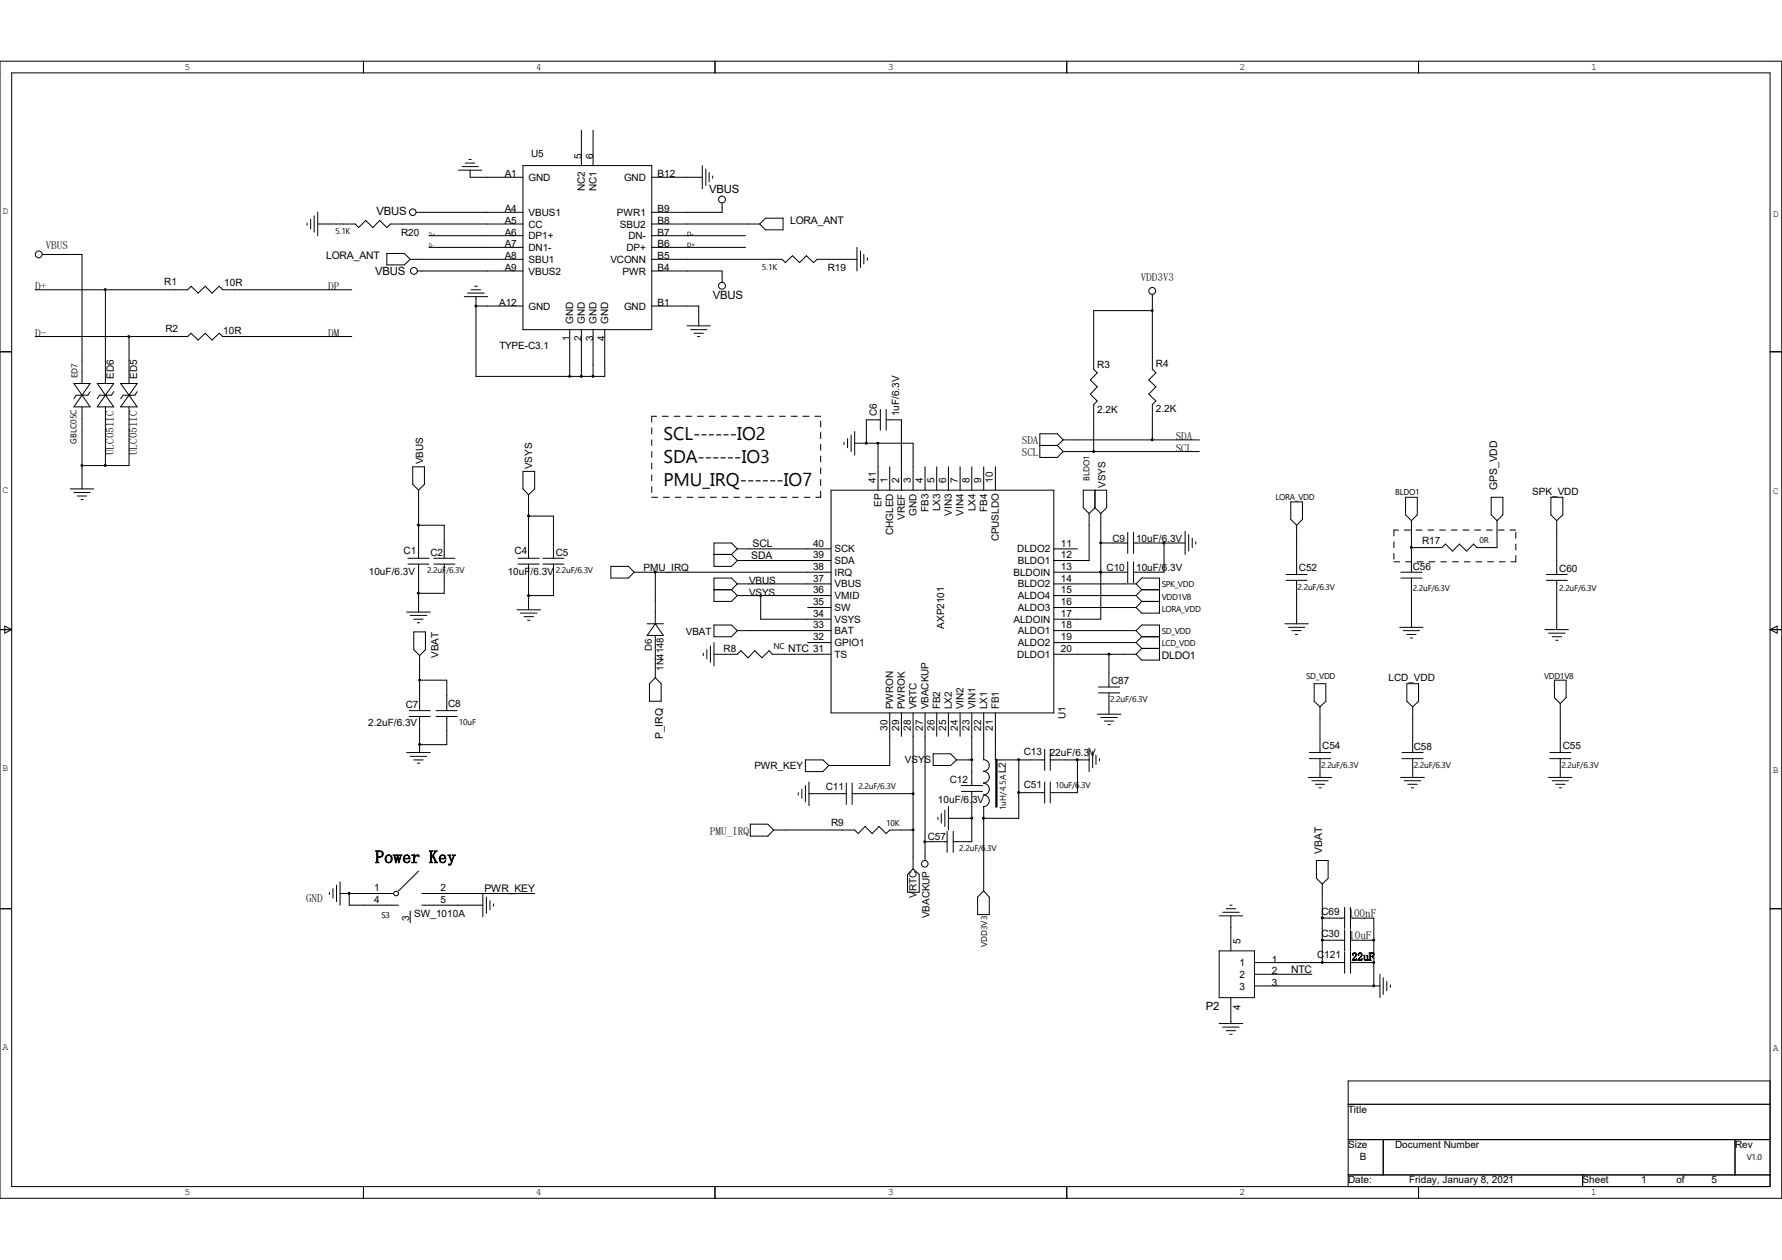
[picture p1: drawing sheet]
<svg xmlns="http://www.w3.org/2000/svg" width="297mm" height="210mm" viewBox="0 0 297 210" stroke-linecap="round" stroke-linejoin="round" font-family="sans-serif">
<g fill="none" stroke="#000" stroke-width=".17">
<path d="M0 10.2h297v189.5h-297zM1.9 12.1h293.1v185.7h-293.1zM60.6 10.2v1.9M119.2 10.2v1.9M177.8 10.2v1.9M236.4 10.2v1.9M51.2 37.2v.3M51.8 36.5v1.6M52.4 36v2.7M53 37.3h6.2l.6 .6 1.2-1.2 1.1 1.2 1.2-1.2 1.2 1.2 .6-.6h22.1M53 35.4v3.9M69.4 35.4h17.8"/>
<path d="M71.5 39.3h15.7M76.4 28.4h3.9M77 27.8h2.7M77.6 27.2h1.5M78.1 26.6h.4M78.4 28.4v1.1h8.8M87.2 27.6h21.4v27.3h-21.4zM96.9 21.7v5.9M98.8 21.7v5.9M108.6 37.3h18M108.6 29.5h8.5M108.6 39.3h15.6"/>
<path d="M117.1 27.6v3.9M117.6 28.2v2.7M118.2 28.7v1.6M118.8 29.3v.4M120.4 33.8v1.6h-11.8M127.6 36.4h2.9v1.9h-2.9l-1-1zM0 58.6h1.9M5.9 48.3h25.4l.5-.6 1.2 1.2 1.2-1.2 1.1 1.2 1.2-1.2 .6 .6h21.5M5.9 56.1h25.4l.5-.6 1.2 1.2 1.2-1.2 1.1 1.2 1.2-1.2 .6 .6h21.5M7 42.4h6.7v21.5M17.6 48.3v15.6M21.5 56.1v7.8"/>
<path d="M64.5 42.2h2.9l1 1-1 1h-2.9zM68.4 43.2h18.8M69.6 45.2h17.6M71.5 41.2h15.7M77.4 49.4h3.9M77.9 48.9h2.8M78.5 48.3h1.6M79.1 47.7h.4M79.3 51h7.9M79.3 49.4v13.3h21.5v-7.8M95 54.9v7.8M96.9 54.9v7.8"/>
<path d="M98.8 54.9v7.8M108.6 43.2h21.7l.6 .6 1.2-1.2 1.2 1.2 1.1-1.2 1.2 1.2 .6-.6h6.6M108.6 41.2h15.6M108.6 45.2h11.8v1.9M108.6 51h7.9v3.3M114.5 54.3h3.9M115.1 54.9h2.7M115.7 55.5h1.5M116.2 56.1h.4M142.8 41.2v4M143.4 41.8v2.8M144 42.4v1.6"/>
<path d="M144.6 43v.4M192.1 49.1v12.5l.6 .5-1.2 1.2 1.2 1.2-1.2 1.2 1.2 1.1-.6 .6v5.9M192.1 51.8h-9.8v9.8l.6 .5-1.2 1.2 1.2 1.2-1.2 1.2 1.2 1.1-.6 .6v7.9M295 58.6h2M12.3 63.9h2.7l-2.7 3.9h2.7zM13.7 65.9h.1M13.7 67.8v13.7M15 65.3l-.4 .6h-1.9l-.4 .6M16.2 63.9h2.8l-1.4 2zM17.6 65.9h.1M17.6 65.9l1.4 1.9h-2.8zM17.6 67.8v9.8"/>
<path d="M19 65.3l-.4 .6h-2l-.4 .6M20.1 63.9h2.8l-1.4 2zM21.5 65.9h.1M21.5 67.8v9.8h-7.8M21.5 65.9l1.4 1.9h-2.8zM22.9 65.3l-.4 .6h-2l-.4 .6M68.8 77.8h1.9v2.9l-.9 1-1-1zM87.2 78.6h1.9v2.9l-1 1-.9-1zM108.6 71.3v1M108.6 73.3v1M108.6 75.3v.9M108.6 77.2v1"/>
<path d="M108.6 79.2v.9M109.4 69.4h-.8v1M110.4 69.4h1M112.4 69.4h.9M114.3 69.4h1M116.2 69.4h1M118.2 69.4h1M120.2 69.4h.9M122.1 69.4h1M124.1 69.4h1M126 69.4h1M128 69.4h.9"/>
<path d="M129.9 69.4h1M131.9 69.4h1M133.8 69.4h1M135.8 69.4h1M136.8 70.2v1M136.8 72.1v1M136.8 74.1v1M136.8 76v1M136.8 78v1M136.8 79.9v1M140.7 73.7v.4M141.3 73.1v1.5"/>
<path d="M141.9 72.5v2.8M142.5 73.9h9.7v7.8M142.5 71.9v4M146.3 73.9v7.8M146.7 70h-2.3v3.9M146.7 68.2v3.5M147.7 70h2.5v11.7M147.7 68.2v3.5M148.3 77.8v3.9M154.2 77.8v3.9M156.1 77.8v3.9M158.1 77.8v3.9"/>
<path d="M160 77.8v3.9M162 77.8v3.9M164 77.8v3.9M165.9 77.8v3.9M173.3 74.3h2.9M176.2 74.3l1 1M177.2 73.3h22.7M177.2 73.3l-1-1h-2.9v3.9h2.9l1-.9M177.2 73.3l-1 1M177.2 75.3h22.7M11.7 81.5h3.9M12.3 82.1h2.7"/>
<path d="M12.9 82.7h1.5M13.5 83.3h.4M68 93h3.5M68 94h3.5M69.8 81.7v11.3M69.8 94v8M69.8 87.5h4.2v5.5M72.3 93h3.5M72.3 94h3.5M74 94v4.9h-4.2M86.4 93h3.5M86.4 94h3.5"/>
<path d="M88.1 82.5v10.5M88.1 94v7.6M88.1 86h4.1v7M90.5 93h3.5M90.5 94h3.5M92.2 94v5.3h-4.1M101.8 94.4h2.9l1 1-1 1h-2.9zM105.7 95.4h32.8M108.6 81.1v1M108.6 82.9h1M109.2 95.4h.1M109.2 95.4v8.6"/>
<path d="M110.6 82.9h.9M112.6 82.9h.9M114.5 82.9h1M116.5 82.9h.9M118.4 82.9h1M119 98.3h2.9M119 92.4h2.9M120.4 82.9h.9M121.9 98.3l1 1M121.9 92.4l1 1M122.3 82.9h1M122.9 91.5h15.6"/>
<path d="M122.9 93.4h15.6M122.9 97.3h15.6M122.9 99.3h15.6M122.9 91.5l-1-1h-2.9v3.9h2.9l1-1M122.9 97.3l-1-.9h-2.9v3.8h2.9l1-.9M122.9 97.3l-1 1M122.9 91.5l-1 .9M124.2 82.9h1.1M126.2 82.9h1M126.8 99.3v3.9h11.7M128.2 82.9h1M130.1 82.9h1"/>
<path d="M132.1 82.9h1M134 82.9h1M136.8 81.9v1h-.8M138.5 81.7h37.1v37.1h-37.1zM175.6 91.5h4M175.6 95.4h12.4M175.6 97.3h13.8M175.6 99.3h13.8M181.5 85.6l-.9-1v-2.9h3.8v2.9l-.9 1M181.5 85.6v7.8h-5.9M182.5 81.7v2.9M182.5 84.6l1 1"/>
<path d="M182.5 84.6l-1 1M183.5 95.4h.1M183.5 85.6v17.6h-7.9M183.5 90.5h4.5M188 88.7v3.5M188 93.6v3.5M188.9 90.5h8.6M188.9 88.7v3.5M188.9 93.6v3.5M189.4 97.3l.9-.9h3v5.8h-3l-.9-.9M189.4 97.3l.9 1M189.4 99.3l.9 .9"/>
<path d="M190.3 98.3h3M190.3 98.3l-.9 1M194 90.5v4.9h-5.1M197.5 88.6v3.8M198.1 89.1v2.8M198.7 89.7v1.6M199.3 90.3v.4M214.3 96.7h3.5M214.3 95.8h3.5M215.1 83.7h2v2.9l-1 .9-1-.9zM216.1 87.5v8.3M216.1 96.7v7.3"/>
<path d="M232.3 90.3v1M232.3 92.2v1M232.3 93.6h1M233.1 88.3h-.8v1M233.5 95.4h3.5M233.5 96.4h3.5M234.1 88.3h1M234.3 93.6h.9M234.3 82.9h1.9v2.9l-1 1-.9-1zM235.2 91.3h.1M235.2 86.8v8.6M235.2 96.4v8.2"/>
<path d="M236 88.3h1M236.2 93.6h1M238 88.3h1M238.2 93.6h.9M239.9 88.3h1M240.2 93.6h.9M241.9 88.3h1M242.1 93.6h1M243.8 88.3h1M244.1 93.6h.9M245.8 88.3h1M246 93.6h1"/>
<path d="M247.8 88.3h.9M247.9 93.6h1M248.5 82.9h2v2.9l-1 1-1-1zM249.5 86.8v4.5h-3.3l-.6-.6-1.2 1.2-1.2-1.2-1.1 1.2-1.2-1.2-.6 .6h-5.1M249.7 88.3h1M249.9 93.6h1M251.7 88.3h.9M252.6 92.6v1h-.8M252.6 88.7v1M252.6 90.7v1M257.7 96.7h3.5M257.7 95.8h3.5"/>
<path d="M258.5 82.9h2v2.9l-1 1-1-1zM259.5 86.8v9M259.5 96.7v8.2M0 104.9h1.9M.8 104.4l1.1 .5-1.1 .6zM67.8 102h3.9M68.2 118.4h3.5M68.2 119.4h3.5M68.4 102.6h2.7M69 103.2h1.5M69 105.3h1.9v3l-1 1-.9-1zM69.6 103.8h.3"/>
<path d="M69.9 109.3v9.1M69.9 119.4v6M69.9 113.4h4.6v5M72.7 118.4h3.5M72.7 119.4h3.5M74.5 119.4v4.7h-4.6M86.1 101.6h4M86.7 102.2h2.8M87.3 102.8h1.6M87.9 103.4h.4M107.9 104h2.7M109.2 104h.1"/>
<path d="M109.2 105.9v7M109.2 104l1.4 1.9h-2.7zM109.2 112.9l1 1.1v2.9h-2v-2.9zM117.2 108.9v.4M117.8 108.3v1.5M118.4 107.7v2.7M119 109.1h3.9l.6-.6 1.2 1.1 1.1-1.1 1.2 1.1 1.2-1.1 .5 .6h9.8M119 104.2h2.9l1 .9-1 1h-2.9zM119 107.1v3.9M122.9 105.1h15.6M134.6 101.3h3.9M134.6 107.1h3.9"/>
<path d="M148.3 118.8v8.8h-10.2M150.2 118.8v3.9M152.2 118.8v26M154.2 118.8v24.6M156.1 118.8v3.9M158.1 118.8v3.9M160 118.8v3.9M162 118.8v12.1M164 118.8v7.9M165.9 118.8v7.9h8.2M175.6 101.3h13.8M175.6 105.1h13.8"/>
<path d="M175.6 107.1h13.8M175.6 109.1h13.8M182.9 119h3.9M183.1 115.5h3.5M183.1 114.5h3.5M183.5 119.6h2.7M184.8 109.1h.1M184.8 109.1v5.4M184.8 115.5v3.5M189.4 105.1l.9-.9h3v5.8h-3l-.9-.9M189.4 107.1l.9 1M189.4 105.1l.9 1"/>
<path d="M190.3 100.2h3M190.3 106.1h3M190.3 100.2l-.9 1.1M190.3 108.1h3M190.3 106.1l-.9 1M190.3 108.1l-.9 1M214.2 104h3.9M214.8 104.6h2.7M215.3 105.1h1.6M215.9 105.7h.4M219 114h2v2.9l-1 .9-1-.9zM220 117.8v7.6"/>
<path d="M233.3 104.6h3.9M233.9 105.1h2.7M234.5 114h1.9v2.9l-.9 .9-1-.9zM234.5 105.7h1.5M235.1 106.3h.4M235.5 117.8v7.6M257.5 104.9h3.9M258.1 105.5h2.8M258.7 106.1h1.6M259.1 113.4h1.9v2.9l-.9 1-1-1zM259.3 106.7h.4M260.1 117.3v8.1"/>
<path d="M295 104.9h2M295 104.9l1.2-.5v1.1zM67.8 125.4h3.9M68.4 126.1h2.7M69 126.7h1.5M69.6 127.2h.3M125.1 137.4h2.9l.9 .9-.9 1.1h-2.9zM128.9 138.3h13.6l.5 .6 1.2-1.1 1.2 1.1 1.1-1.1 1.2 1.1 .6-.6h3.9M133.1 132.1v.4M133.6 131.5v1.6M134.2 126.7h3l.9 .9-.9 1h-3zM134.2 130.9v2.8"/>
<path d="M134.8 132.3h6.3M134.8 130.3v4M141.1 130.5v3.6M142 132.3h10.2M142 130.5v3.6M155.5 125.6h3l.9 1.1-.9 .9h-3zM156.3 136.2v.4M156.9 135.6v1.6M157.5 135v2.8M157.9 138.6v3.5M158.1 134.5v3.8M158.1 136.4h3.9"/>
<path d="M158.9 138.6v3.5M159.4 126.7h2.6M160.2 131.9h3.5M160.2 130.9h3.5M162 131.9v8.4h-3.1M163.9 132.5a.97 .97 0 0 1 1 1 .97 .97 0 0 1-1 1l.1 14M163.9 130.6a.97 .97 0 0 1 1 .9 .97 .97 0 0 1-1 1h.1M163.9 128.6a.98 .98 0 0 1 1 1M163.9 126.6a.97 .97 0 0 1 1 1 .97 .97 0 0 1-1 1h.1M164 136.4h.1M164.9 129.5a.97 .97 0 0 1-1 1h.1M169.8 132.1h4.3"/>
<path d="M169.8 126.7v9.7h-5.8M174.1 124.9v3.5M174.1 130.3v3.6M175 126.7h6.5M175 124.9v3.5M175 130.3v3.6M179.6 126.7v5.4h-4.6M181.5 124.7v3.9M182.1 125.3v2.7M182.7 125.9v1.5M183.3 126.4v.4M184.1 120.2h1.5"/>
<path d="M184.7 120.8h.3M218.1 129.6h3.9M218.2 126.4h3.6M218.2 125.4h3.6M218.7 130.1h2.7M219.2 130.7h1.6M219.8 131.3h.4M220 126.4v3.2M233.5 129.6h3.9M233.7 126.4h3.5M233.7 125.4h3.5M234.1 130.1h2.7"/>
<path d="M234.7 130.7h1.5M235.2 131.3h.4M235.5 126.4v3.2M258.1 129.6h3.9M258.3 126.4h3.5M258.3 125.4h3.5M258.7 130.1h2.7M259.3 130.7h1.6M259.9 131.3h.4M260.1 126.4v3.2M0 151.5h1.9M54.9 148.7v.4"/>
<path d="M55.5 148.1v1.6M56.1 147.5v2.8M56.7 148.9h8.7M56.7 147v3.9M58.2 148.9v2h8.2M68.4 151.8v2M69.8 145.2l-3.4 3.3M70.3 148.9h18.8M70.3 150.9h10.2M80.5 148.9v3.9M81.1 149.5v2.7M81.7 150.1v1.5"/>
<path d="M82.3 150.7v.3M152.2 144.8l1 1v2.9h-1.9v-2.9zM154.2 140.3h3.7M164 148.5l.9 1v2.9h-2v-2.9zM203.2 158.5h5.9v7.8h-5.9zM203.2 152.7h3.9M203.8 152.1h2.7M204.4 151.5h1.6M205 150.9h.4M205.1 152.7v5.8M219.4 143.4h2v3l-1 1-1-1zM220.4 156.7h3.7"/>
<path d="M220.4 153h3.7M220.4 147.4v13M224.1 151.3v3.5M224.1 155v3.5M224.1 158.7v3.5M225.1 151.3v3.5M225.1 155v3.5M225.1 158.7v3.5M225.1 156.7h3.9M225.1 153h3.9v11.3M295 151.5h2M203.2 170.6h3.9"/>
<path d="M203.8 171.2h2.7M204.4 171.8h1.6M205 172.4h.4M205.1 166.3v4.3M209.1 160.4h15M209.1 162.4h9.6M209.1 164.3h20.9M225.1 160.4h3.9M230 162.4v3.9M230.5 163v2.7M231.1 163.6v1.5M231.7 164.2v.3"/>
<path d="M60.6 197.8v1.9M119.2 197.8v1.9M177.8 197.8v1.9M224.7 184.1h70.3M224.7 189.9h70.3M224.7 195.8h70.3M230.5 189.9v5.9M236.4 197.8v1.9M263.8 195.8v2M289.2 189.9v5.9M295 180.2h-70.3v17.6"/>
<circle cx="68.8" cy="35.4" r=".55"/>
<circle cx="120.3" cy="33.3" r=".57"/>
<circle cx="6.5" cy="42.4" r=".57"/>
<circle cx="69" cy="45.1" r=".57"/>
<circle cx="120.3" cy="47.6" r=".57"/>
<circle cx="192" cy="48.5" r=".57"/>
<circle cx="66" cy="148.9" r=".39"/>
<circle cx="154.1" cy="144" r=".55"/>
</g>
<path d="M166.1 126.7v7.8" fill="none" stroke="#000" stroke-width=".38"/>
<g fill="#000" stroke="#000" stroke-width=".17">
<path d="M21.3 56h.3v.2h-.3z" fill-rule="evenodd"/>
<path d="M146.2 73.8h.2v.2h-.2z" fill-rule="evenodd"/>
<path d="M182.2 75.1h.2v.3h-.2z" fill-rule="evenodd"/>
<path d="M69.6 98.8h.2v.2h-.2z" fill-rule="evenodd"/>
<path d="M69.6 87.4h.2v.2h-.2z" fill-rule="evenodd"/>
<path d="M88 85.9h.2v.2h-.2z" fill-rule="evenodd"/>
<path d="M88 99.2h.2v.2h-.2z" fill-rule="evenodd"/>
<path d="M69.8 113.2h.3v.3h-.3z" fill-rule="evenodd"/>
<path d="M184.7 108.9h.2v.2h-.2z" fill-rule="evenodd"/>
<path d="M69.8 124h.3v.2h-.3z" fill-rule="evenodd"/>
<path d="M152.1 132.2h.2v.2h-.2z" fill-rule="evenodd"/>
<path d="M152.1 138.2h.2v.2h-.2z" fill-rule="evenodd"/>
<path d="M161.8 126.5h.3v.2h-.3z" fill-rule="evenodd"/>
<path d="M161.8 136.3h.3v.2h-.3z" fill-rule="evenodd"/>
<path d="M163.8 136.3h.2v.2h-.2z" fill-rule="evenodd"/>
<path d="M179.4 126.5h.3v.2h-.3z" fill-rule="evenodd"/>
<path d="M154 140.2h.3v.2h-.3z" fill-rule="evenodd"/>
<path d="M220.3 156.6h.2v.2h-.2z" fill-rule="evenodd"/>
<path d="M220.3 152.9h.2v.2h-.2z" fill-rule="evenodd"/>
<path d="M220.3 160.3h.2v.2h-.2z" fill-rule="evenodd"/>
<circle cx="17.5" cy="48.2" r=".16"/>
<circle cx="79.3" cy="51" r=".16"/>
<circle cx="192" cy="51.8" r=".16"/>
<circle cx="13.6" cy="77.6" r=".16"/>
<circle cx="17.5" cy="77.6" r=".16"/>
<circle cx="94.9" cy="62.7" r=".16"/>
<circle cx="96.9" cy="62.7" r=".16"/>
<circle cx="98.8" cy="62.7" r=".16"/>
<circle cx="144.4" cy="73.9" r=".16"/>
<circle cx="192" cy="73.3" r=".16"/>
<circle cx="109.2" cy="95.3" r=".16"/>
<circle cx="126.8" cy="99.3" r=".16"/>
<circle cx="183.4" cy="95.3" r=".16"/>
<circle cx="183.4" cy="90.5" r=".16"/>
<circle cx="194" cy="90.5" r=".16"/>
<circle cx="235.2" cy="91.2" r=".16"/>
<circle cx="169.8" cy="126.6" r=".16"/>
<circle cx="169.8" cy="132.1" r=".16"/>
<circle cx="58.2" cy="148.9" r=".16"/>
<circle cx="228.9" cy="156.7" r=".16"/>
<circle cx="228.9" cy="160.4" r=".16"/>
<circle cx="228.9" cy="164.3" r=".16"/>
</g>
<g font-size="3.1">
<text x="110.6" y="73.3">SCL------IO2</text>
<text x="110.6" y="77.2">SDA------IO3</text>
<text x="110.6" y="80.9">PMU_IRQ------IO7</text>
</g>
<text font-size="3" x="62.5" y="143.8">Power Key</text>
<g font-size="1.9">
<text x="62.7" y="35.9">VBUS</text>
<text x="118.2" y="32.1">VBUS</text>
<text x="7.6" y="41.4">VBUS</text>
<text x="62.5" y="45.8">VBUS</text>
<text x="190.1" y="46.9">VDD3V3</text>
<text x="5.9" y="48.3">D+</text>
<text x="54.7" y="48.3">DP</text>
<text x="118.8" y="49.9">VBUS</text>
<text x="5.9" y="56.1">D-</text>
<text x="54.7" y="56.1">DM</text>
<text x="19" y="75.9" transform="rotate(-90 19 75.9)">ULC0511C</text>
<text x="22.9" y="75.9" transform="rotate(-90 22.9 75.9)">ULC0511C</text>
<text x="170.3" y="74.1">SDA</text>
<text x="170.3" y="76">SCL</text>
<text x="196" y="73.3">SDA</text>
<text x="196" y="75.3">SCL</text>
<text x="118.3" y="139.1">PMU_IRQ</text>
<text x="51" y="150.3">GND</text>
<text x="224.7" y="152.9">100nF</text>
<text x="224.9" y="156.6">10uF</text>
<text x="225.3" y="160.1">22uF</text>
<text x="201" y="168.4">P2</text>
</g>
<g font-size="1.7">
<text x="84.1" y="29.5">A1</text>
<text x="88.5" y="26.2">U5</text>
<text x="96.9" y="26.6" transform="rotate(-90 96.9 26.6)">5</text>
<text x="98.8" y="26.6" transform="rotate(-90 98.8 26.6)">6</text>
<text x="109.6" y="29.5">B12</text>
<text x="84.1" y="35.4">A4</text>
<text x="88.1" y="30.1">GND</text>
<text x="88.1" y="36">VBUS1</text>
<text x="97.5" y="31.8" transform="rotate(-90 97.5 31.8)">NC2</text>
<text x="99.4" y="31.8" transform="rotate(-90 99.4 31.8)">NC1</text>
<text x="102.8" y="36">PWR1</text>
<text x="104" y="30.1">GND</text>
<text x="109.6" y="35.4">B9</text>
<text x="66.8" y="39.3">R20</text>
<text x="84.1" y="37.3">A5</text>
<text x="84.1" y="39.3">A6</text>
<text x="84.1" y="41.2">A7</text>
<text x="88.1" y="37.9">CC</text>
<text x="88.1" y="39.9">DP1+</text>
<text x="88.1" y="41.8">DN1-</text>
<text x="103.3" y="37.9">SBU2</text>
<text x="104.4" y="41.8">DP+</text>
<text x="104.7" y="39.9">DN-</text>
<text x="109.6" y="41.2">B6</text>
<text x="109.6" y="39.3">B7</text>
<text x="109.6" y="37.3">B8</text>
<text x="131.7" y="37.3">LORA_ANT</text>
<text x="27.4" y="47.5">R1</text>
<text x="37.4" y="47.7">10R</text>
<text x="54.4" y="43.2">LORA_ANT</text>
<text x="84.1" y="43.2">A8</text>
<text x="84.1" y="45.2">A9</text>
<text x="88.1" y="43.8">SBU1</text>
<text x="88.1" y="45.8">VBUS2</text>
<text x="101.7" y="43.8">VCONN</text>
<text x="103.8" y="45.8">PWR</text>
<text x="109.6" y="45.2">B4</text>
<text x="109.6" y="43.2">B5</text>
<text x="138" y="45.2">R19</text>
<text x="83.2" y="51">A12</text>
<text x="88.1" y="51.6">GND</text>
<text x="95.5" y="53.9" transform="rotate(-90 95.5 53.9)">GND</text>
<text x="97.5" y="53.9" transform="rotate(-90 97.5 53.9)">GND</text>
<text x="99.4" y="53.9" transform="rotate(-90 99.4 53.9)">GND</text>
<text x="101.4" y="53.9" transform="rotate(-90 101.4 53.9)">GND</text>
<text x="104" y="51.6">GND</text>
<text x="109.6" y="51">B1</text>
<text x="27.6" y="55.3">R2</text>
<text x="37.2" y="55.7">10R</text>
<text x="83.2" y="58.3">TYPE-C3.1</text>
<text x="95" y="56.9" transform="rotate(-90 95 56.9)">1</text>
<text x="96.9" y="56.9" transform="rotate(-90 96.9 56.9)">2</text>
<text x="98.8" y="56.9" transform="rotate(-90 98.8 56.9)">3</text>
<text x="100.8" y="56.9" transform="rotate(-90 100.8 56.9)">4</text>
<text x="19" y="63.2" transform="rotate(-90 19 63.2)">ED6</text>
<text x="22.9" y="63.2" transform="rotate(-90 22.9 63.2)">ED5</text>
<text x="182.9" y="61.4">R3</text>
<text x="192.7" y="61.2">R4</text>
<text x="146.1" y="69.4" transform="rotate(-90 146.1 69.4)">C6</text>
<text x="149.9" y="69.4" transform="rotate(-90 149.9 69.4)">1uF/6.3V</text>
<text x="182.9" y="68.8">2.2K</text>
<text x="192.7" y="68.6">2.2K</text>
<text x="70.5" y="77.4" transform="rotate(-90 70.5 77.4)">VBUS</text>
<text x="88.7" y="78.2" transform="rotate(-90 88.7 78.2)">VSYS</text>
<text x="146" y="80.5" transform="rotate(-90 146 80.5)">41</text>
<text x="147.9" y="80.5" transform="rotate(-90 147.9 80.5)">1</text>
<text x="149.9" y="80.5" transform="rotate(-90 149.9 80.5)">2</text>
<text x="151.8" y="80.5" transform="rotate(-90 151.8 80.5)">3</text>
<text x="153.8" y="80.5" transform="rotate(-90 153.8 80.5)">4</text>
<text x="155.7" y="80.5" transform="rotate(-90 155.7 80.5)">5</text>
<text x="157.7" y="80.5" transform="rotate(-90 157.7 80.5)">6</text>
<text x="159.6" y="80.5" transform="rotate(-90 159.6 80.5)">7</text>
<text x="161.6" y="80.5" transform="rotate(-90 161.6 80.5)">8</text>
<text x="163.5" y="80.5" transform="rotate(-90 163.5 80.5)">9</text>
<text x="165.5" y="80.5" transform="rotate(-90 165.5 80.5)">10</text>
<text x="184.3" y="81.3" transform="rotate(-90 184.3 81.3)">VSYS</text>
<text x="249.5" y="81.7" transform="rotate(-90 249.5 81.7)">GPS_VDD</text>
<text x="255.4" y="82.5">SPK_VDD</text>
<text x="146.9" y="84.5" transform="rotate(-90 146.9 84.5)">EP</text>
<text x="148.9" y="89.2" transform="rotate(-90 148.9 89.2)">CHGLED</text>
<text x="150.8" y="86.7" transform="rotate(-90 150.8 86.7)">VREF</text>
<text x="152.8" y="85.9" transform="rotate(-90 152.8 85.9)">GND</text>
<text x="154.8" y="85.3" transform="rotate(-90 154.8 85.3)">FB3</text>
<text x="156.7" y="85.2" transform="rotate(-90 156.7 85.2)">LX3</text>
<text x="158.7" y="85.9" transform="rotate(-90 158.7 85.9)">VIN3</text>
<text x="160.6" y="85.9" transform="rotate(-90 160.6 85.9)">VIN4</text>
<text x="162.6" y="85.2" transform="rotate(-90 162.6 85.2)">LX4</text>
<text x="164.6" y="85.3" transform="rotate(-90 164.6 85.3)">FB4</text>
<text x="61.5" y="95.8">10uF/6.3V</text>
<text x="67.3" y="92.3">C1</text>
<text x="71.8" y="92.7">C2</text>
<text x="84.6" y="95.8">10uF/6.3V</text>
<text x="85.8" y="92.4">C4</text>
<text x="92.6" y="92.6">C5</text>
<text x="107.3" y="95.2">PMU_IRQ</text>
<text x="125.2" y="93.2">SDA</text>
<text x="125.4" y="91.1">SCL</text>
<text x="135.5" y="95">38</text>
<text x="135.5" y="93">39</text>
<text x="135.5" y="91.1">40</text>
<text x="139.1" y="96">IRQ</text>
<text x="139.1" y="94">SDA</text>
<text x="139.1" y="92.1">SCK</text>
<text x="166.5" y="90.3" transform="rotate(-90 166.5 90.3)">CPUSLDO</text>
<text x="168.9" y="96">BLDOIN</text>
<text x="169.5" y="92.1">DLDO2</text>
<text x="169.6" y="94">BLDO1</text>
<text x="176.8" y="91.1">11</text>
<text x="176.8" y="93">12</text>
<text x="176.8" y="95">13</text>
<text x="184.4" y="95.2">C10</text>
<text x="185.4" y="90.3">C9</text>
<text x="189.4" y="90.3">10uF/6.3V</text>
<text x="189.4" y="95.2">10uF/6.3V</text>
<text x="216.5" y="95.2">C52</text>
<text x="235.5" y="95">C56</text>
<text x="237" y="90.7">R17</text>
<text x="259.9" y="95.4">C60</text>
<text x="124.8" y="97.3">VBUS</text>
<text x="124.8" y="99.3">VSYS</text>
<text x="135.5" y="100.8">35</text>
<text x="135.5" y="98.9">36</text>
<text x="135.5" y="96.9">37</text>
<text x="139.1" y="101.9">SW</text>
<text x="139.1" y="99.9">VMID</text>
<text x="139.1" y="97.9">VBUS</text>
<text x="169.6" y="97.9">BLDO2</text>
<text x="169.6" y="99.9">ALDO4</text>
<text x="169.6" y="101.9">ALDO3</text>
<text x="176.8" y="96.9">14</text>
<text x="176.8" y="98.9">15</text>
<text x="176.8" y="100.8">16</text>
<text x="114.3" y="105.9">VBAT</text>
<text x="135.5" y="106.7">32</text>
<text x="135.5" y="104.7">33</text>
<text x="135.5" y="102.8">34</text>
<text x="139.1" y="107.7">GPIO1</text>
<text x="139.1" y="105.7">BAT</text>
<text x="139.1" y="103.8">VSYS</text>
<text x="157.4" y="104.8" transform="rotate(-90 157.4 104.8)">AXP2101</text>
<text x="168.9" y="103.8">ALDOIN</text>
<text x="169.6" y="105.7">ALDO1</text>
<text x="169.6" y="107.7">ALDO2</text>
<text x="176.8" y="102.8">17</text>
<text x="176.8" y="104.7">18</text>
<text x="176.8" y="106.7">19</text>
<text x="73.1" y="109.6" transform="rotate(-90 73.1 109.6)">VBAT</text>
<text x="120.6" y="108.7">R8</text>
<text x="131.4" y="108.7">NTC 31</text>
<text x="139.1" y="109.6">TS</text>
<text x="169.5" y="109.6">DLDO1</text>
<text x="176.8" y="108.7">20</text>
<text x="185.2" y="114">C87</text>
<text x="193.6" y="109.8">DLDO1</text>
<text x="231.4" y="113.5">LCD_VDD</text>
<text x="67.6" y="118.1">C7</text>
<text x="74.7" y="117.9">C8</text>
<text x="148.9" y="118.2" transform="rotate(-90 148.9 118.2)">PWRON</text>
<text x="150.8" y="118.2" transform="rotate(-90 150.8 118.2)">PWROK</text>
<text x="152.8" y="118.2" transform="rotate(-90 152.8 118.2)">VRTC</text>
<text x="154.8" y="118.2" transform="rotate(-90 154.8 118.2)">VBACKUP</text>
<text x="156.7" y="118.2" transform="rotate(-90 156.7 118.2)">FB2</text>
<text x="158.7" y="118.2" transform="rotate(-90 158.7 118.2)">LX2</text>
<text x="160.6" y="118.2" transform="rotate(-90 160.6 118.2)">VIN2</text>
<text x="162.6" y="118.2" transform="rotate(-90 162.6 118.2)">VIN1</text>
<text x="164.6" y="118.2" transform="rotate(-90 164.6 118.2)">LX1</text>
<text x="166.5" y="118.2" transform="rotate(-90 166.5 118.2)">FB1</text>
<text x="177.6" y="119.9" transform="rotate(-90 177.6 119.9)">U1</text>
<text x="61.4" y="121">2.2uF/6.3V</text>
<text x="110.5" y="123.2" transform="rotate(-90 110.5 123.2)">P_IRQ</text>
<text x="147.9" y="121.8" transform="rotate(-90 147.9 121.8)">30</text>
<text x="149.9" y="121.8" transform="rotate(-90 149.9 121.8)">29</text>
<text x="151.8" y="121.8" transform="rotate(-90 151.8 121.8)">28</text>
<text x="153.8" y="121.8" transform="rotate(-90 153.8 121.8)">27</text>
<text x="155.7" y="121.8" transform="rotate(-90 155.7 121.8)">26</text>
<text x="157.7" y="121.8" transform="rotate(-90 157.7 121.8)">25</text>
<text x="159.6" y="121.8" transform="rotate(-90 159.6 121.8)">24</text>
<text x="161.6" y="121.8" transform="rotate(-90 161.6 121.8)">23</text>
<text x="163.5" y="121.8" transform="rotate(-90 163.5 121.8)">22</text>
<text x="165.5" y="121.8" transform="rotate(-90 165.5 121.8)">21</text>
<text x="170.6" y="125.9">C13</text>
<text x="220.4" y="124.9">C54</text>
<text x="235.6" y="125.1">C58</text>
<text x="260.5" y="124.9">C55</text>
<text x="125.7" y="128.2">PWR_KEY</text>
<text x="137.6" y="131.7">C11</text>
<text x="150.8" y="127.2">VSYS</text>
<text x="158.3" y="130.5">C12</text>
<text x="167.6" y="128.9" transform="rotate(-90 167.6 128.9)">L2</text>
<text x="170.6" y="131.3">C51</text>
<text x="175" y="126.1">22uF/6.3V</text>
<text x="138.5" y="137.8">R9</text>
<text x="156.3" y="133.9">10uF/6.3V</text>
<text x="154.6" y="140">C57</text>
<text x="220.4" y="142.3" transform="rotate(-90 220.4 142.3)">VBAT</text>
<text x="62.4" y="148.5">1</text>
<text x="73.4" y="148.5">2</text>
<text x="80.7" y="148.7">PWR_KEY</text>
<text x="152.8" y="149.7" transform="rotate(-90 152.8 149.7)">VRTC</text>
<text x="62.4" y="150.5">4</text>
<text x="68.2" y="153.6" transform="rotate(-90 68.2 153.6)">3</text>
<text x="69" y="152.8">SW_1010A</text>
<text x="73.4" y="150.5">5</text>
<text x="154.9" y="153" transform="rotate(-90 154.9 153)">VBACKUP</text>
<text x="220.3" y="152.4">C69</text>
<text x="206.6" y="161">1</text>
<text x="206.8" y="157.3" transform="rotate(-90 206.8 157.3)">5</text>
<text x="212" y="160.4">1</text>
<text x="219.5" y="159.7">C121</text>
<text x="220.3" y="156.2">C30</text>
<text x="206.6" y="163">2</text>
<text x="206.6" y="164.9">3</text>
<text x="212" y="162.4">2</text>
<text x="212" y="164.3">3</text>
<text x="215.2" y="162.2">NTC</text>
<text x="206.8" y="168.4" transform="rotate(-90 206.8 168.4)">4</text>
<text x="224.7" y="185.5">Title</text>
<text x="224.7" y="191.3">Size</text>
<text x="232.5" y="191.3">Document Number</text>
<text x="289.2" y="191.3">Rev</text>
<text x="224.7" y="197.2">Date:</text>
<text x="226.7" y="193.3">B</text>
<text x="234.9" y="197.2">Friday, January 8, 2021</text>
<text x="263.8" y="197.2">Sheet</text>
<text x="273.6" y="197.2">1</text>
<text x="279.4" y="197.2">of</text>
<text x="285.3" y="197.2">5</text>
</g>
<g font-size="1.6">
<text x="30.7" y="11.6">5</text>
<text x="89.3" y="11.6">4</text>
<text x="148" y="11.6">3</text>
<text x="206.6" y="11.6">2</text>
<text x="265.2" y="11.6">1</text>
<text x=".4" y="35.7">D</text>
<text x="295.5" y="36.1">D</text>
<text x=".4" y="82.2">C</text>
<text x="295.5" y="82.4">C</text>
<text x="108.6" y="108.5" transform="rotate(-90 108.6 108.5)">D6</text>
<text x="110.6" y="111.8" transform="rotate(-90 110.6 111.8)">1N4148</text>
<text x=".4" y="128.5">B</text>
<text x="295.5" y="128.9">B</text>
<text x=".4" y="175">A</text>
<text x="295.5" y="175.2">A</text>
<text x="30.7" y="199.3">5</text>
<text x="89.3" y="199.3">4</text>
<text x="148" y="199.3">3</text>
<text x="206.6" y="199.3">2</text>
<text x="265.2" y="199.3">1</text>
</g>
<g font-size="1.4">
<text x="55.9" y="39.1">5.1K</text>
<text x="127" y="45">5.1K</text>
<text x="12.9" y="63.1" transform="rotate(-90 12.9 63.1)">ED7</text>
<text x="12.7" y="74" transform="rotate(-90 12.7 74)">GBLC05C</text>
<text x="181.6" y="80.1" transform="rotate(-90 181.6 80.1)">BLDO1</text>
<text x="212.6" y="83.3">LORA_VDD</text>
<text x="232.5" y="82.5">BLDO1</text>
<text x="71.2" y="95.5">2.2uF/6.3V</text>
<text x="92.6" y="95.6">2.2uF/6.3V</text>
<text x="246.6" y="90.5">0R</text>
<text x="193.6" y="97.9">SPK_VDD</text>
<text x="193.6" y="100">VDD1V8</text>
<text x="216.3" y="98.3">2.2uF/6.3V</text>
<text x="235.5" y="98.5">2.2uF/6.3V</text>
<text x="259.9" y="98.5">2.2uF/6.3V</text>
<text x="193.6" y="102">LORA_VDD</text>
<text x="193.6" y="107.7">LCD_VDD</text>
<text x="193.6" y="105.7">SD_VDD</text>
<text x="128.9" y="108.2">NC</text>
<text x="217.7" y="113.2">SD_VDD</text>
<text x="257.3" y="113.2">VDD1V8</text>
<text x="185" y="117.1">2.2uF/6.3V</text>
<text x="76.5" y="120.8">10uF</text>
<text x="143.1" y="131.5">2.2uF/6.3V</text>
<text x="175.9" y="131.3">10uF/6.3V</text>
<text x="220.2" y="128">2.2uF/6.3V</text>
<text x="235.6" y="128">2.2uF/6.3V</text>
<text x="260.3" y="128">2.2uF/6.3V</text>
<text x="147.7" y="137.8">10K</text>
<text x="167.6" y="135" transform="rotate(-90 167.6 135)">1uH/4.5A</text>
<text x="159.9" y="141.9">2.2uF/6.3V</text>
<text x="63.6" y="153">S3</text>
<text x="164.5" y="157.9" transform="rotate(-90 164.5 157.9)">VDD3V3</text>
<text x="291.1" y="193.3">V1.0</text>
</g>
<g font-size="1">
<text x="114.5" y="41.2">D+</text>
<text x="114.5" y="39.3">D-</text>
</g>
<g font-size=".8">
<text x="71.5" y="39.3">D+</text>
<text x="71.5" y="41.2">D-</text>
</g>
</svg>
